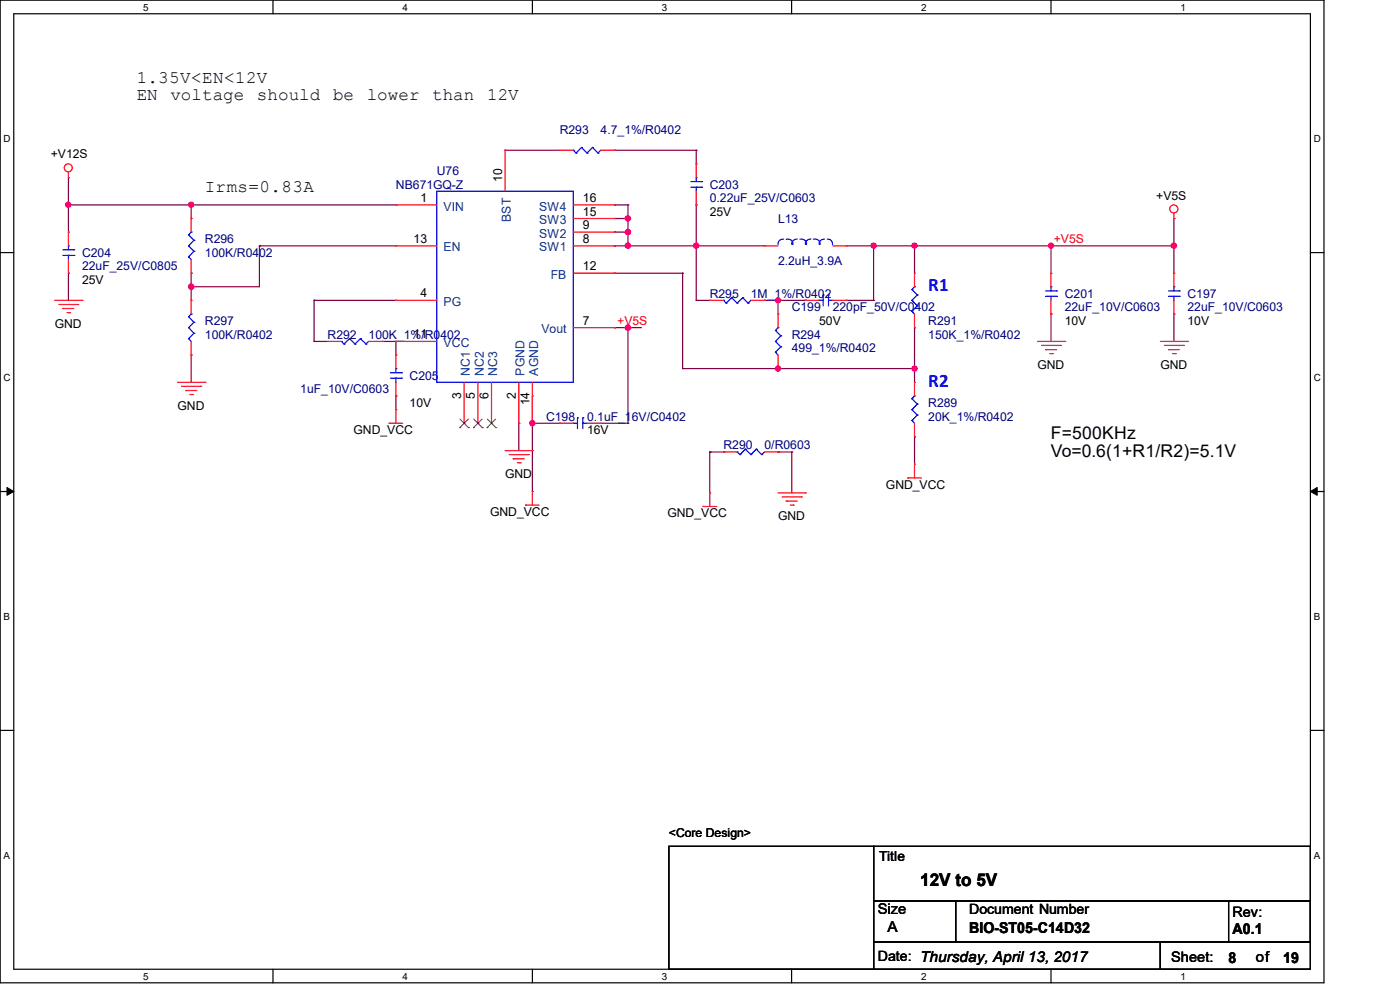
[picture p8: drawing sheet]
<svg xmlns="http://www.w3.org/2000/svg" width="297mm" height="210mm" viewBox="0 0 297 210" stroke-linecap="round" stroke-linejoin="round" font-family="sans-serif">
<path d="M0 0h280.9v208.5h-280.9zM2.9 2.9h275.1v202.7h-275.1z" fill="none" stroke="#000" stroke-width=".25"/>
<g fill="#fff">
<path d="M30.4 .3h1.1v2.4h-1.1z"/>
<path d="M30.4 205.9h1.1v2.3h-1.1z"/>
</g>
<path d="M57.9 0v2.9M57.9 205.6v2.9" fill="none" stroke="#000" stroke-width=".25"/>
<g fill="#fff">
<path d="M85.4 .3h1.1v2.4h-1.1z"/>
<path d="M85.4 205.9h1.1v2.3h-1.1z"/>
</g>
<path d="M112.9 0v2.9M112.9 205.6v2.9" fill="none" stroke="#000" stroke-width=".25"/>
<g fill="#fff">
<path d="M140.4 .3h1.2v2.4h-1.2z"/>
<path d="M140.4 205.9h1.2v2.3h-1.2z"/>
</g>
<path d="M167.9 0v2.9M167.9 205.6v2.9" fill="none" stroke="#000" stroke-width=".25"/>
<g fill="#fff">
<path d="M195.4 .3h1.2v2.4h-1.2z"/>
<path d="M195.4 205.9h1.2v2.3h-1.2z"/>
</g>
<path d="M223 0v2.9M223 205.6v2.9" fill="none" stroke="#000" stroke-width=".25"/>
<g fill="#fff">
<path d="M250.4 .3h1.2v2.4h-1.2z"/>
<path d="M250.4 205.9h1.2v2.3h-1.2z"/>
<path d="M.8 28.2h1.4v2.4h-1.4z"/>
<path d="M278.7 28.2h1.5v2.4h-1.5z"/>
<path d="M.8 78.9h1.4v2.3h-1.4z"/>
<path d="M278.7 78.9h1.5v2.3h-1.5z"/>
</g>
<path d="M0 53.6h2.9M278 53.6h2.9" fill="none" stroke="#000" stroke-width=".25"/>
<g fill="#fff">
<path d="M.8 129.6h1.3v2.3h-1.3z"/>
<path d="M278.7 129.6h1.4v2.3h-1.4z"/>
</g>
<path d="M0 104.3h2.9M278 104.3h2.9" fill="none" stroke="#000" stroke-width=".25"/>
<path d="M1.5 103.4l1.4 .9-1.4 .8zM278 104.3l1.4-.9v1.7z" fill="#000" stroke="#000" stroke-width=".21"/>
<g fill="#fff">
<path d="M.8 180.3h1.3v2.3h-1.3z"/>
<path d="M278.7 180.3h1.4v2.3h-1.4z"/>
</g>
<path d="M0 154.9h2.9M278 154.9h2.9M141.9 179.5h43.4v26.1h-43.4zM185.3 179.5h92.7v11.6h-92.7zM185.3 191.1h17.4v8.7h-17.4zM185.3 199.8h60.9v5.8h-60.9zM202.7 191.1h75.3v8.7h-75.3zM246.2 199.8h31.8v5.8h-31.8zM260.6 191.1h17.4v8.7h-17.4z" fill="none" stroke="#000" stroke-width=".25"/>
<g fill="none" stroke="#800040" stroke-width=".25">
<path d="M14.5 37.7h.1M14.5 37.7v11.5M107.1 31.9h.1M107.1 31.9h11.6M130.3 31.9h.1M130.3 31.9h17.4M147.7 31.9h.1M147.7 31.9v2.9M14.5 43.5h.1M14.5 58h.1M14.5 43.5h69.5M14.5 58v5.7"/>
<path d="M40.6 43.5h.1M40.6 58h.1M40.6 43.5v2.9M40.6 58v5.7M55 52.2h.1M55 52.2h29M55 52.2v8.6h-14.4M130.3 43.5h.1M130.3 49.2h.1M130.3 46.4h.1M130.3 58h.1M130.3 52.2h.1"/>
<path d="M130.3 52.2h31.9M130.3 43.5h2.9M130.3 49.2h2.9M130.3 46.4h2.9M130.3 58h14.5M133.2 43.5h.1M133.2 52.2h.1M133.2 49.2h.1M133.2 46.4h.1M133.2 43.5v8.7M144.8 58h.1M144.8 58v20.2"/>
<path d="M147.7 52.2h.1M147.7 43.5h.1M147.7 43.5v20.2M179.5 52.2h69.5M185.3 52.2h.1M185.3 52.2v11.5M194 52.2h.1M194 52.2v5.8M223 52.2h.1M223 52.2v5.8M249 52.2h.1M249 46.4h.1"/>
<path d="M249 46.4v11.6M40.6 75.3h.1M40.6 60.8h.1M40.6 75.3v5.8M66.6 63.7h.1M66.6 72.4h.1M66.6 63.7v8.7M66.6 63.7h17.4M66.6 72.4h2.9M81.1 72.4h.1M81.1 72.4h2.9M84 72.4h.1"/>
<path d="M84 72.4v2.9M130.3 69.5h.1M130.3 69.5h5.8M133.2 69.5h.1M133.2 69.5v20.3M144.8 78.2h.1M144.8 78.2h49.2M147.7 63.7h.1M147.7 63.7h2.9M162.2 63.7h.1M162.2 63.7h8.7M165.1 78.2h.1"/>
<path d="M165.1 63.7h.1M165.1 63.7v2.9M170.9 63.7h.1M179.5 63.7h5.8M185.3 63.7h.1M194 69.5h.1M194 78.2h.1M194 69.5v11.6M223 66.6h.1M223 66.6v5.8M249 66.6h.1M249 66.6v5.8"/>
<path d="M84 84h.1M84 84v2.9M110.1 89.8h.1M110.1 89.8v5.8M112.9 84h.1M112.9 89.8h.1M112.9 84v20.3M112.9 89.8h5.8M118.7 89.8h.1M127.4 89.8h5.8M133.2 89.8h.1M150.6 95.9h.1"/>
<path d="M150.6 95.9h2.9M150.6 95.9v8.7M165.1 95.9h.1M165.1 95.9h2.9M168 95.9h.1M168 95.9v8.7M194 92.7h.1M194 92.7v5.8"/>
</g>
<g fill="#f0f" stroke="#f0f" stroke-width=".25">
<circle cx="249" cy="52.1" r=".56"/>
<circle cx="223" cy="52.1" r=".54"/>
<circle cx="147.7" cy="52.1" r=".56"/>
<circle cx="133.2" cy="52.1" r=".56"/>
<circle cx="133.2" cy="49.2" r=".56"/>
<circle cx="133.2" cy="46.3" r=".56"/>
<circle cx="40.6" cy="43.4" r=".54"/>
<circle cx="14.5" cy="43.4" r=".54"/>
<circle cx="194" cy="78.2" r=".54"/>
<circle cx="165.1" cy="78.2" r=".54"/>
<circle cx="185.3" cy="52.1" r=".54"/>
<circle cx="112.9" cy="89.8" r=".56"/>
<circle cx="133.2" cy="69.5" r=".56"/>
<circle cx="194" cy="52.1" r=".54"/>
<circle cx="165.1" cy="63.7" r=".54"/>
<circle cx="40.5" cy="60.8" r=".56"/>
</g>
<g fill="none" stroke="#f00" stroke-width=".25">
<path d="M14.5 37.7h.1M14.5 36.5v1.2M107.1 31.9h.1M107.1 31.9v8.7M118.7 31.9h.1M118.7 31.9h2.9M127.4 31.9h2.9M130.3 31.9h.1M147.7 34.8h.1M147.7 34.8v2.9M14.5 58h.1M14.5 49.2h.1"/>
<path d="M14.5 49.2v3M14.5 55v3M40.6 58h.1M40.6 46.4h.1M40.6 46.4v2.8M40.6 55v3M84 43.5h.1M84 52.2h.1M84 52.2h8.7M84 43.5h8.7M121.6 52.2h8.7M121.6 43.5h8.7"/>
<path d="M121.6 49.2h8.7M121.6 58h8.7M121.6 46.4h8.7M130.3 52.2h.1M130.3 49.2h.1M130.3 58h.1M130.3 46.4h.1M130.3 43.5h.1M147.7 43.5h.1M147.7 40.6v2.9M162.2 52.2h.1M162.2 52.2h2.9"/>
<path d="M176.7 52.2h2.8M179.5 52.2h.1M194 58h.1M194 58v2.8M223 58h.1M223 58v2.8M249 46.4h.1M249 58h.1M249 45.2v1.2M249 58v2.8M11.6 63.7h5.8M12.5 64.6h4"/>
<path d="M13.3 65.4h.1M13.3 65.4h2.4M14.2 66.3h.6M14.8 66.3h.1M16.5 64.6h.1M17.4 63.7h.1M40.6 75.3h.1M40.6 63.7h.1M40.6 63.7v2.9M40.6 72.4v2.9M69.5 72.4h.1M69.5 72.4h2.9"/>
<path d="M78.2 72.4h2.9M81.1 72.4h.1M84 75.3h.1M84 63.7h.1M84 72.4h.1M84 63.7h8.7M84 72.4h8.7M84 75.3v2.9M121.6 69.5h8.7M130.3 69.5h.1M150.6 63.7h.1M150.6 63.7h2.9"/>
<path d="M159.3 63.7h2.9M162.2 63.7h.1M165.1 78.2h.1M165.1 66.6h.1M165.1 66.6v2.9M165.1 75.3v2.9M170.9 63.7h.1M170.9 63.7h2.9M176.7 63.7h2.8M179.5 63.7h.1M194 69.5h.1M194 66.6v2.9"/>
<path d="M220.1 72.4h5.8M221 73.3h4M221.8 74.2h.1M221.8 74.2h2.4M222.7 75h.6M223 66.6h.1M223 63.7v2.9M223.3 75h.1M225 73.3h.1M225.9 72.4h.1M246.2 72.4h5.7M247 73.3h4.1"/>
<path d="M247.9 74.2h.1M247.9 74.2h2.3M248.8 75h.5M249 66.6h.1M249 63.7v2.9M249.3 75h.1M251.1 73.3h.1M251.9 72.4h.1M37.7 81.1h5.8M38.5 82h4.1M39.4 82.8h.1M39.4 82.8h2.3"/>
<path d="M40.3 83.7h.6M40.9 83.7h.1M42.6 82h.1M43.5 81.1h.1M82.5 89.8h.1M82.5 89.8h2.9M84 86.9h.1M84 84h.1M84 81.1v2.9M84 86.9v2.9M98.5 89.8h.1M98.5 81.1v8.7"/>
<path d="M101.4 89.8h.1M101.4 81.1v8.7M104.3 89.8h.1M104.3 81.1v8.7M107.1 95.6h5.8M108 96.4h4.1M108.9 97.3h.1M108.9 97.3h2.3M109.8 98.2h.6M110.1 89.8h.1M110.1 81.1v8.7M110.4 98.2h.1"/>
<path d="M112.1 96.4h.1M112.9 95.6h.1M112.9 89.8h.1M112.9 81.1v8.7M118.7 89.8h.1M118.7 89.8h2.9M124.5 89.8h2.9M127.4 89.8h.1M153.5 95.9h.1M153.5 95.9h2.9M162.2 95.9h2.9M165.1 95.9h.1"/>
<path d="M194 98.5h.1M194 92.7h.1M194 81.1h.1M194 81.1v2.9M194 89.8v2.9M194 98.5v2.9M111.5 107.1h.1M111.5 107.1h2.9M112.9 104.3h.1M112.9 104.3v2.8M149.1 107.4h.1M149.1 107.4h3"/>
<path d="M150.6 104.6h.1M150.6 104.6v2.8M165.1 104.6h5.8M165.9 105.4h4.1M166.8 106.3h.1M166.8 106.3h2.3M167.7 107.1h.6M168.3 107.1h.1M170 105.4h.1M170.9 104.6h.1M192.6 101.4h.1M192.6 101.4h2.9"/>
<circle cx="14.5" cy="35.6" r=".85"/>
<circle cx="249" cy="44.3" r=".86"/>
</g>
<g fill="none" stroke="#00f" stroke-width=".25">
<path d="M121.6 31.9h.1M121.6 31.9l.6 .6M122.2 32.5h.1M123.4 31.3h.1M123.4 31.3l-1.2 1.2M123.4 31.3l1.1 1.2M124.5 32.5h.1M125.7 31.3h.1M125.7 31.3l1.2 1.2M125.7 31.3l-1.2 1.2M126.9 32.5h.1M127.4 31.9l-.5 .6"/>
<path d="M146.6 38.5h2.2M146.6 39.7h2.2M147.7 37.7h.1M147.7 39.7h.1M147.7 37.7v.8M147.7 39.7v.9M148.8 38.5h.1M148.8 39.7h.1M13.3 53h2.4M13.3 54.2h2.4M14.5 52.2h.1M14.5 54.2h.1"/>
<path d="M14.5 52.2v.8M14.5 54.2v.8M15.7 53h.1M15.7 54.2h.1M40 49.8h.1M40 54.5h.1M40 52.2h.1M40 49.8l1.1 1.2M40 54.5l.6 .5M40 52.2l1.1 1.1M40.6 49.2h.1M40.6 49.2l-.6 .6"/>
<path d="M41.1 53.3h.1M41.1 51h.1M41.1 53.3l-1.1 1.2M41.1 51l-1.1 1.2M92.7 40.6h28.9v40.5h-28.9zM166.2 50.7a1.06 1.06 0 0 0-1.1 1.2M166.8 50.7a1.08 1.08 0 0 1 1.4 1.2M169.1 50.7a1.02 1.02 0 0 0-1.1 1.2M169.7 50.7a1.08 1.08 0 0 1 1.4 1.2M172 50.7a1.06 1.06 0 0 0-1.1 1.2M172.6 50.7a1.08 1.08 0 0 1 1.4 1.2M174.9 50.7a1.02 1.02 0 0 0-1.1 1.2"/>
<path d="M175.5 50.7a.98 .98 0 0 1 1.1 1.2M40 67.2h.1M40 71.8h.1M40 69.5h.1M40 67.2l1.1 1.2M40 71.8l.6 .6M40 69.5l1.1 1.2M40.6 66.6h.1M40.6 66.6l-.6 .6M41.1 70.7h.1M41.1 68.4h.1M41.1 70.7l-1.1 1.1"/>
<path d="M41.1 68.4l-1.1 1.1M72.4 72.4h.1M72.4 72.4l.6 .6M73 73h.1M74.2 71.8h.1M74.2 71.8l-1.2 1.2M74.2 71.8l1.1 1.2M75.3 73h.1M76.5 71.8h.1M76.5 71.8l1.1 1.2M76.5 71.8l-1.2 1.2M77.6 73h.1"/>
<path d="M78.2 72.4l-.6 .6M82.8 79.1h2.4M84 78.2h.1M84 78.2v.9M85.2 79.1h.1M153.5 63.7h.1M153.5 63.7l.6 .6M154.1 64.3h.1M155.2 63.2h.1M155.2 63.2l1.2 1.1M155.2 63.2l-1.1 1.1M156.4 64.3h.1"/>
<path d="M157.6 63.2h.1M157.6 63.2l1.1 1.1M157.6 63.2l-1.2 1.1M158.7 64.3h.1M159.3 63.7l-.6 .6M164.5 70.1h.1M164.5 74.7h.1M164.5 72.4h.1M164.5 70.1l1.2 1.1M164.5 74.7l.6 .6M164.5 72.4l1.2 1.2M165.1 69.5h.1"/>
<path d="M165.1 69.5l-.6 .6M165.7 73.6h.1M165.7 71.2h.1M165.7 73.6l-1.2 1.1M165.7 71.2l-1.2 1.2M173.8 63.7h.1M173.8 63.7h.8M174.6 62.6h.1M174.6 62.6v2.3M175.8 62.6h.1M175.8 63.7h.1M175.8 63.7h.9"/>
<path d="M175.8 62.6v2.3M193.5 61.4h.1M193.5 66h.1M193.5 63.7h.1M193.5 61.4l1.1 1.2M193.5 66l.5 .6M193.5 63.7l1.1 1.2M194 60.8h.1M194 60.8l-.5 .6M194.6 64.9h.1M194.6 62.6h.1M194.6 64.9l-1.1 1.1"/>
<path d="M194.6 62.6l-1.1 1.1M221.8 61.7h2.4M221.8 62.9h2.4M223 60.8h.1M223 62.9h.1M223 60.8v.9M223 62.9v.8M224.2 61.7h.1M224.2 62.9h.1M247.9 61.7h2.3M247.9 62.9h2.3M249 60.8h.1"/>
<path d="M249 62.9h.1M249 60.8v.9M249 62.9v.8M250.2 61.7h.1M250.2 62.9h.1M82.8 80.2h2.4M84 80.2h.1M84 80.2v.9M85.2 80.2h.1M121.6 89.8h.1M121.6 89.8h.9M122.5 88.6h.1"/>
<path d="M122.5 88.6v2.3M123.7 88.6h.1M123.7 89.8h.1M123.7 89.8h.8M123.7 88.6v2.3M156.4 95.9h.1M156.4 95.9l.6 .5M157 96.4h.1M158.1 95.3h.1M158.1 95.3l-1.1 1.1M158.1 95.3l1.2 1.1M159.3 96.4h.1"/>
<path d="M160.4 95.3h.1M160.4 95.3l1.2 1.1M160.4 95.3l-1.1 1.1M161.6 96.4h.1M162.2 95.9l-.6 .5M193.5 84.6h.1M193.5 89.2h.1M193.5 86.9h.1M193.5 84.6l1.1 1.1M193.5 89.2l.5 .6M193.5 86.9l1.1 1.2M194 84h.1"/>
<path d="M194 84l-.5 .6M194.6 88.1h.1M194.6 85.7h.1M194.6 88.1l-1.1 1.1M194.6 85.7l-1.1 1.2"/>
</g>
<path d="M97.5 90.7h.1M97.6 88.9l1.8 1.8M99.4 88.9l-1.9 1.8M99.4 90.7h.1M100.5 90.7h.1M100.5 88.9l1.8 1.8M102.3 88.9l-1.8 1.8M102.3 90.7h.1M103.3 90.7h.1M103.4 88.9l1.8 1.8M105.2 88.9l-1.9 1.8M105.2 90.7h.1" fill="none" stroke="#804000" stroke-width=".21"/>
<g font-size="4" fill="#00f">
<text x="196.9" y="61.8">R1</text>
<text x="196.9" y="82">R2</text>
</g>
<g font-size="3.7">
<text x="29" y="17.5">1.35V&lt;EN&lt;12V</text>
<text x="29" y="21.3">EN</text>
<text x="36.2" y="21.3">voltage</text>
<text x="54.5" y="21.3">should</text>
<text x="70.7" y="21.3">be</text>
<text x="77.8" y="21.3">lower</text>
<text x="91.7" y="21.3">than</text>
<text x="103.3" y="21.3">12V</text>
<text x="43.5" y="40.7">Irms=0.83A</text>
<text x="223" y="93.1">F=500KHz</text>
<text x="223" y="97">Vo=0.6(1+R1/R2)=5.1V</text>
<text x="195.2" y="188">12V to 5V</text>
</g>
<g font-size="3.2">
<text x="188.3" y="197.7">A</text>
<text x="205.6" y="197.9">BIO-ST05-C14D32</text>
<text x="261.5" y="198.2">A0.1</text>
<text x="260.6" y="204.2">8</text>
<text x="266.4" y="204.1">of</text>
<text x="272.2" y="204.2">19</text>
</g>
<g font-size="3.1">
<text x="186.2" y="193.9">Size</text>
<text x="248.5" y="204">Sheet:</text>
</g>
<g font-size="3">
<text x="205.6" y="193.8">Document Number</text>
<text x="261.5" y="194.5">Rev:</text>
<text x="186.2" y="204">Date: Thursday, April 13, 2017</text>
</g>
<text font-size="2.9" x="186.5" y="182.8">Title</text>
<g font-size="2.6" fill="#000080">
<text x="118.7" y="28.4">R293</text>
<text x="127.4" y="28.4">4.7_1%/R0402</text>
<text x="84" y="40">NB671GQ-Z</text>
<text x="92.7" y="37.1">U76</text>
<text x="150.6" y="40">C203</text>
<text x="150.6" y="42.9">0.22uF_25V/C0603</text>
<text x="165.1" y="47.2">L13</text>
<text x="43.5" y="51.6">R296</text>
<text x="17.4" y="54.5">C204</text>
<text x="17.4" y="57.4">22uF_25V/C0805</text>
<text x="43.5" y="54.5">100K/R0402</text>
<text x="165.1" y="56.2">2.2uH_3.9A</text>
<text x="150.6" y="63.2">R295</text>
<text x="159.3" y="63.2">1M_1%/R0402</text>
<text x="225.9" y="63.2">C201</text>
<text x="251.9" y="63.2">C197</text>
<text x="43.5" y="69">R297</text>
<text x="43.5" y="71.8">100K/R0402</text>
<text x="69.5" y="71.8">R292</text>
<text x="78.2" y="71.8">100K_1%/R0402</text>
<text x="168" y="66">C199</text>
<text x="168" y="71.8">R294</text>
<text x="176.7" y="66">220pF_50V/C0402</text>
<text x="196.9" y="69">R291</text>
<text x="196.9" y="71.8">150K_1%/R0402</text>
<text x="225.9" y="66">22uF_10V/C0603</text>
<text x="251.9" y="66">22uF_10V/C0603</text>
<text x="168" y="74.8">499_1%/R0402</text>
<text x="63.7" y="83.4">1uF_10V/C0603</text>
<text x="86.9" y="80.5">C205</text>
<text x="115.9" y="89.2">C198</text>
<text x="124.5" y="89.2">0.1uF_16V/C0402</text>
<text x="196.9" y="86.3">R289</text>
<text x="196.9" y="89.2">20K_1%/R0402</text>
<text x="153.5" y="95.3">R290</text>
<text x="162.2" y="95.3">0/R0603</text>
</g>
<g font-size="2.6">
<text x="10.8" y="33.6">+V12S</text>
<text x="106.5" y="38.5" transform="rotate(-90 106.5 38.5)">10</text>
<text x="89.2" y="42.8">1</text>
<text x="123.7" y="45.7">15</text>
<text x="123.7" y="42.8">16</text>
<text x="150.6" y="45.8">25V</text>
<text x="245.3" y="42.3">+V5S</text>
<text x="87.8" y="51.5">13</text>
<text x="123.7" y="51.5">8</text>
<text x="123.7" y="48.6">9</text>
<text x="123.7" y="57.3">12</text>
<text x="17.4" y="60.3">25V</text>
<text x="89.2" y="63.1">4</text>
<text x="11.6" y="69.5">GND</text>
<text x="87.8" y="71.8">11</text>
<text x="123.7" y="68.9">7</text>
<text x="173.8" y="69">50V</text>
<text x="225.9" y="69">10V</text>
<text x="251.9" y="69">10V</text>
<text x="220.1" y="78.2">GND</text>
<text x="246.2" y="78.2">GND</text>
<text x="37.7" y="86.9">GND</text>
<text x="86.9" y="86.3">10V</text>
<text x="97.8" y="84.6" transform="rotate(-90 97.8 84.6)">3</text>
<text x="100.8" y="84.6" transform="rotate(-90 100.8 84.6)">5</text>
<text x="103.6" y="84.6" transform="rotate(-90 103.6 84.6)">6</text>
<text x="109.4" y="84.6" transform="rotate(-90 109.4 84.6)">2</text>
<text x="112.3" y="86" transform="rotate(-90 112.3 86)">14</text>
<text x="75" y="92.1">GND_VCC</text>
<text x="124.5" y="92.1">16V</text>
<text x="107.1" y="101.4">GND</text>
<text x="188" y="103.7">GND_VCC</text>
<text x="104" y="109.5">GND_VCC</text>
<text x="141.6" y="109.8">GND_VCC</text>
<text x="165.1" y="110.4">GND</text>
<text x="141.9" y="177.5">&lt;Core Design&gt;</text>
</g>
<g font-size="2.6" fill="#004080">
<text x="94.1" y="44.7">VIN</text>
<text x="108.4" y="47" transform="rotate(-90 108.4 47)">BST</text>
<text x="114.4" y="47.5">SW3</text>
<text x="114.4" y="44.7">SW4</text>
<text x="94.1" y="53.3">EN</text>
<text x="114.4" y="53.3">SW1</text>
<text x="114.4" y="50.4">SW2</text>
<text x="116.8" y="59.1">FB</text>
<text x="94.1" y="64.9">PG</text>
<text x="114.8" y="70.7">Vout</text>
<text x="94.1" y="73.6">VCC</text>
<text x="99.7" y="79.7" transform="rotate(-90 99.7 79.7)">NC1</text>
<text x="102.6" y="79.7" transform="rotate(-90 102.6 79.7)">NC2</text>
<text x="105.5" y="79.7" transform="rotate(-90 105.5 79.7)">NC3</text>
<text x="111.3" y="79.7" transform="rotate(-90 111.3 79.7)">PGND</text>
<text x="114.2" y="79.7" transform="rotate(-90 114.2 79.7)">AGND</text>
</g>
<g font-size="2.6" fill="#f00">
<text x="223.6" y="51.6">+V5S</text>
<text x="130.9" y="68.9">+V5S</text>
</g>
<g font-size="2.1">
<text x="30.4" y="2.2">5</text>
<text x="85.4" y="2.2">4</text>
<text x="140.4" y="2.2">3</text>
<text x="195.4" y="2.2">2</text>
<text x="250.4" y="2.2">1</text>
<text x=".8" y="30.1">D</text>
<text x="278.7" y="30.1">D</text>
<text x=".8" y="80.8">C</text>
<text x="278.7" y="80.8">C</text>
<text x=".8" y="131.5">B</text>
<text x="278.7" y="131.5">B</text>
<text x=".8" y="182.2">A</text>
<text x="278.7" y="182.2">A</text>
<text x="30.4" y="207.8">5</text>
<text x="85.4" y="207.8">4</text>
<text x="140.4" y="207.8">3</text>
<text x="195.4" y="207.8">2</text>
<text x="250.4" y="207.8">1</text>
</g>
</svg>
